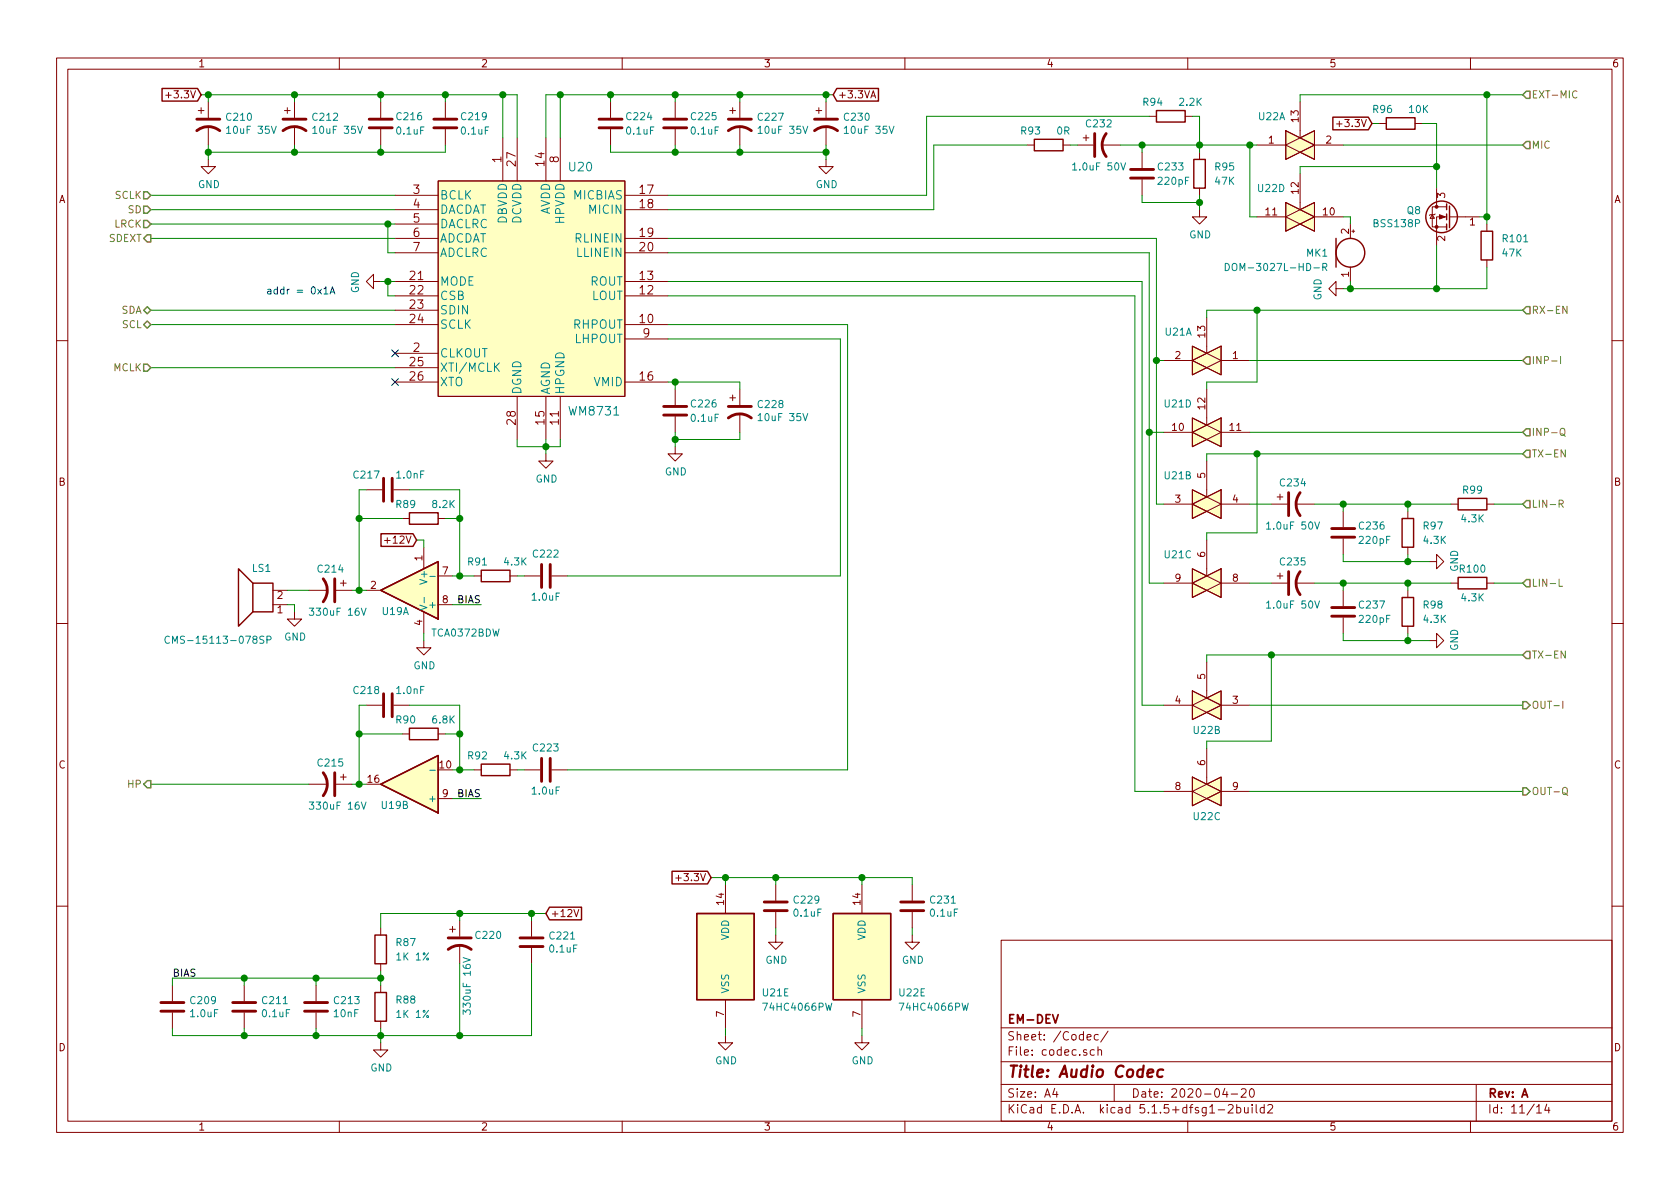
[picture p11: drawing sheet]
<svg xmlns="http://www.w3.org/2000/svg" width="297mm" height="210mm" viewBox="0 0 297 210" stroke-linecap="round" stroke-linejoin="round" font-family="sans-serif">
<g fill="none" stroke="#840000" stroke-width=".18">
<path d="M10 10.3h277v189.9h-277zM12 12.2h273v186.1h-273zM29.3 16.8h1M35.1 19.6h1M35.6 19v1.1M36.8 18v2.8M50.3 19.6h1M50.8 19v1.1M52.1 18v2.8M60 10.3v1.9M67.3 18v2.8M78.7 18v2.8"/>
<path d="M107.9 18v2.8M110 10.3v1.9M119.4 18v2.8M129 19.6h1M129.5 19v1.1M130.8 18v2.8M144.3 19.6h1M144.8 19v1.1M146 18v2.8M154 17.3l.4-1.3 .4 1.3M154.1 17h.6M160 10.3v1.9"/>
<path d="M210 10.3v1.9M229.9 18v6.4M260 10.3v1.9M36.8 28.2v1.3h1.3l-1.3 1.2-1.2-1.2h1.2M36.8 22.3v3.3M52.1 22.3v3.3M67.3 22.9v2.7M69.8 34.5h7.7M69.8 37.1h7.7M69.8 39.6h7.7M77.5 32h33v38.1h-33zM78.7 22.9v2.7"/>
<path d="M88.9 24.4v7.6M91.4 24.4v7.6M96.5 24.4v7.6M99.1 24.4v7.6M107.9 22.9v2.7M110.5 34.5h7.6M110.5 37.1h7.6M119.4 22.9v2.7M130.8 22.3v3.3M146 28.2v1.3h1.3l-1.3 1.2-1.2-1.2h1.2M146 22.3v3.3M181.6 25.6h1.3"/>
<path d="M188 25.6h1.2M190.5 25.6h2.8M191.5 24.4h1M192 23.9v1M194.8 25.6h3.3M201.9 26.9v2.8M201.9 31.7v2.8M203.2 20.6h1.3M209.5 20.6h1.3M212.1 37.1v1.2h1.3l-1.3 1.3-1.3-1.3h1.3M212.1 26.9v1.3M212.1 33.3v1.2"/>
<path d="M222.2 25.6h5.1M222.2 38.3h5.1M227.3 25.6l5.1-2.5v5.1zM227.3 23.1l5.1 2.5-5.1 2.6zM227.3 38.3l5.1-2.5v5.1zM227.3 35.8l5.1 2.5-5.1 2.6zM229.9 30.7v6.4M232.4 25.6h5.1M232.4 38.3h5.1M236.3 21.9h1M238.8 39.6v2.6M243.8 21.8h1.3"/>
<path d="M250.2 21.8h1.3M253.2 38l.4 .6h-.7zM253.7 37.8l-.1 .2h-.7l-.2 .1M254 33.3v3.3M255.8 38.3h-1.8v5.1M255.8 36.6h-2.6v3.5h2.6M256.3 38.3h5.3M262.9 39.6v1.3M66 49.8v-1.3l-1.2 1.3 1.2 1.2v-1.2h1.3M69.8 57.4h7.7M69.8 52.3h7.7M69.8 49.8h7.7"/>
<path d="M69.8 42.2h7.7M69.8 44.7h7.7M69.8 54.9h7.7M110.5 57.4h7.6M110.5 52.3h7.6M110.5 49.8h7.6M110.5 42.2h7.6M110.5 44.7h7.6M110.5 59.9h7.6M213.4 56.1v6.4M236.2 51v-1.2l-1.3 1.2 1.3 1.3v-1.3h1.3M238.8 47.2v2.6"/>
<path d="M239 40.9h.5M239.3 40.6v.5M262.9 46v1.2M10 60.2h2M69.8 67.6h7.7M69.8 62.5h7.7M69.8 65h7.7M91.4 70.1v7.6M96.5 70.1v7.6M99.1 70.1v7.6M110.5 67.6h7.6M119.4 79v1.3h1.2l-1.2 1.2-1.3-1.2h1.3"/>
<path d="M119.4 68.8v2.8M119.4 73.7v2.7M129 70.4h1M129.5 69.8v1.1M130.8 68.8v2.8M130.8 73.1v3.3M205.7 76.4h5.1M205.7 63.7h5.1M210.8 73.9l5.1 2.5-5.1 2.6zM210.8 76.4l5.1-2.5v5.1zM210.8 61.2l5.1 2.5-5.1 2.6zM210.8 63.7l5.1-2.5v5.1z"/>
<path d="M213.4 68.8v6.4M215.9 76.4h5.1M215.9 63.7h5.1M285 60.2h2M64.8 86.6h2.8M68 95.6h1M69.6 86.6h2.8M71.1 91.7h1.3M74.9 96.8v3.8M77.5 91.7h1.2M96.5 80.3v1.2h1.3l-1.3 1.3-1.3-1.3h1.3M205.7 89.1h5.1"/>
<path d="M210.8 86.6l5.1 2.5-5.1 2.6zM210.8 89.1l5.1-2.5v5.1zM213.4 81.5v6.4M213.4 95.5v6.3M215.9 89.1h5.1M224.8 89.1h2.8M225.8 87.9h1M226.3 87.4v1M229.1 89.1h3.3M237.5 90.4v2.8M237.5 95.2v2.8M248.9 90.4v1.3"/>
<path d="M248.9 96.8v1.2M252.7 99.3h1.3v-1.3l1.3 1.3-1.3 1.3v-1.3M256.5 89.1h1.3M262.9 89.1h1.3M10 110.3h2M48.3 104.4h2.5M48.3 106.9h2.5M52.1 108.2v1.3h1.2l-1.2 1.2-1.3-1.2h1.3M54.6 104.4h3.3M59.4 104.4h2.8M60.2 103.1h1M60.7 102.6v1"/>
<path d="M64.8 104.4h2.5M74.9 113.3v1.2h1.3l-1.3 1.3-1.2-1.3h1.2M74.9 108.2v3.8M77.5 101.8h2.5M77.5 106.9h2.5M83.8 101.8h1.3M90.2 101.8h1.2M92.7 101.8h2.8M97.5 101.8h2.8M205.7 103.1h5.1M210.8 100.6l5.1 2.5-5.1 2.6zM210.8 103.1l5.1-2.5v5.1z"/>
<path d="M213.4 117.1v6.3M215.9 103.1h5.1M224.8 103.1h2.8M225.8 101.8h1M226.3 101.3v1.1M229.1 103.1h3.3M237.5 104.4v2.8M237.5 109.2v2.8M248.9 104.4v1.3M248.9 110.7v1.3M252.7 113.3h1.3v-1.3l1.3 1.3-1.3 1.2v-1.2M256.5 103.1h1.3"/>
<path d="M262.9 103.1h1.3M285 110.3h2M54.6 138.7h3.3M59.4 138.7h2.8M60.2 137.4h1M60.7 136.9v1M64.8 124.7h2.8M69.6 124.7h2.8M71.1 129.8h1.3M77.5 129.8h1.2M83.8 136.1h1.3M90.2 136.1h1.2"/>
<path d="M92.7 136.1h2.8M97.5 136.1h2.8M205.7 139.9h5.1M205.7 124.7h5.1M210.8 139.9l5.1-2.5v5.1zM210.8 137.4l5.1 2.5-5.1 2.6zM210.8 124.7l5.1-2.5v5zM210.8 122.2l5.1 2.5-5.1 2.5zM213.4 132.3v6.4M215.9 139.9h5.1M215.9 124.7h5.1M77.5 141.2h2.5"/>
<path d="M119.5 155.3h.9M128.3 156.5v5M137.2 156.5v2.8M152.4 156.5v5M161.3 156.5v2.8M10 160.2h2M30.5 174.2v2.8M30.5 179.1v2.8M43.2 174.2v2.8M43.2 179.1v2.8M55.9 174.2v2.8M55.9 179.1v2.8"/>
<path d="M67.3 164.1v1.2M67.3 170.4v1.3M67.3 174.2v1.3M79.5 164.3h1M80 163.8v1M81.3 162.8v2.8M81.3 167.1v3.3M94 162.8v2.8M94 167.6v2.8M101.5 160.8l.4 1.3 .4-1.3M128.3 176.8v5.1M137.2 165.3v1.3h1.2l-1.2 1.3-1.3-1.3h1.3"/>
<path d="M137.2 161.3v2.8M152.4 176.8v5.1M161.3 165.3v1.3h1.3l-1.3 1.3-1.3-1.3h1.3M161.3 161.3v2.8M177 166.3h108v32h-108zM285 160.2h2M60 198.3v1.9M67.3 184.4v1.3h1.3l-1.3 1.2-1.3-1.2h1.3M67.3 180.6v1.3M110 198.3v1.9M128.3 183.1v1.3h1.2l-1.2 1.3-1.3-1.3h1.3M152.4 183.1v1.3h1.3l-1.3 1.3-1.3-1.3h1.3"/>
<path d="M160 198.3v1.9M177 194.8h108M177 191.8h108M177 187.8h108M177 181.8h108M186.5 192.5l-.4 1h1M186.8 193v1M192.2 183.4l.7-.1-.1-.3-.4-.1-.2 .2 .1 .7h.5M193.5 185.7l-.4-.1-.3 .3v.6l.3 .1 .4-.1M194.1 185.7l.2-.1 .4 .1 .1 .9M194.1 185.1v1.5M194.2 183l-.4-.1-.3 .3v.6l.3 .1 .4-.1"/>
<path d="M195.9 182.3l-1.3 2M197 191.8v3M210 198.3v1.9M215.4 196.3h1.1M216.6 192.5l-.4 1h.9M216.9 193v1M217.2 195.5l.2-.2h.4l.2 .5-.9 1h.9M217.7 193.5h1.1M218.7 195.9l.4-.1 .3 .3-.1 .6h-.6M218.7 195.3v1.5M219.5 192.7l.2-.2h.3l.3 .2v.3v.2l-.9 .8h.9M220 195.8l.1 .9 .3 .1 .3-.1"/>
<path d="M220.7 195.8v1M221.1 192.6l.2-.1a.8 .8 0 0 1 .5 .8 .8 .8 0 0 1-.5 .7 1 1 0 0 1-.2-1.4zM221.4 195.3v.2M221.4 195.8v1M222.1 195.3v1.3l.2 .2M223.5 195.9l-.4-.1-.3 .3 .1 .6 .2 .1 .4-.1M223.5 195.3v1.5M224.2 195.5l.2-.2h.3l.3 .5-.9 1h.9M260 198.3v1.9M261 191.8v6.5M271.7 195.8l.4-.5v1.5M271.7 196.8h.8"/>
<path d="M273.5 195.2l-.4 1.1h.9M273.8 195.8v1"/>
</g>
<path d="M202.9 189.8l1-.2-.1-.4-.5-.1-.4 .3v.9l.2 .1 .6-.1M205.7 189.2a.68 .68 0 0 0-1 .3l-.1 .6 .1 .2 .2 .1 .6-.1" fill="none" stroke="#840000" stroke-width=".41"/>
<path d="M186.1 179.4l.5 1.5 .5-1.5" fill="none" stroke="#840000" stroke-width=".3"/>
<g fill="none" stroke="#840000" stroke-width=".25">
<path d="M28.7 15.6h6.2l.7 1.2-.7 1.1h-6.2zM148 15.6h7.3v2.3h-7.3l-.7-1.1zM204.5 19.6h5v2h-5zM182.9 24.6h5.1v2.1h-5.1zM211.1 28.2h2v5.1h-2zM235.7 20.7h6.2l.7 1.1-.7 1.2h-6.2zM245.1 20.8h5.1v2.1h-5.1zM255.8 36.1v1M255.8 37.8v1.1M255.8 39.6v1M256.3 36.4v3.9M236.2 42.2v5"/>
<path d="M261.9 40.9h2v5.1h-2zM67.4 94.4h5.6l.7 1.1-.7 1.1h-5.6zM72.4 90.7h5.1v2h-5.1zM247.9 91.7h2v5.1h-2zM257.8 88.1h5.1v2.1h-5.1zM44.7 103.1h3.6v5.1h-3.6zM44.7 103.1l-2.5-2.5v10.1l2.5-2.5M67.3 104.4l10.2-5.1v10.2zM85.1 100.8h5.1v2.1h-5.1zM247.9 105.7h2v5h-2zM257.8 102.1h5.1v2h-5.1zM67.3 138.7l10.2-5.1v10.2z"/>
<path d="M72.4 128.8h5.1v2h-5.1zM85.1 135.1h5.1v2.1h-5.1zM118.8 154.1h6.3l.6 1.1-.6 1.1h-6.3zM66.3 175.5h2v5.1h-2zM66.3 165.3h2v5.1h-2zM97.2 160.4h5.6v2.3h-5.6l-.7-1.2zM123.2 161.5h10.1v15.3h-10.1zM147.3 161.5h10.2v15.3h-10.2z"/>
<circle cx="254.9" cy="38.3" r="2.79"/>
<circle cx="238.8" cy="44.7" r="2.54"/>
</g>
<g fill="#ffffc2" stroke="#ffffc2" stroke-width=".18">
<path d="M227.3 25.6l5.1-2.5v5.1z"/>
<path d="M227.3 23.1l5.1 2.5-5.1 2.6z"/>
<path d="M123.2 161.5h10.1v15.3h-10.1z"/>
<path d="M210.8 139.9l5.1-2.5v5.1z"/>
<path d="M210.8 137.4l5.1 2.5-5.1 2.6z"/>
<path d="M210.8 124.7l5.1-2.5v5z"/>
<path d="M210.8 122.2l5.1 2.5-5.1 2.5z"/>
<path d="M67.3 104.4l10.2-5.1v10.2z"/>
<path d="M227.3 38.3l5.1-2.5v5.1z"/>
<path d="M227.3 35.8l5.1 2.5-5.1 2.6z"/>
<path d="M67.3 138.7l10.2-5.1v10.2z"/>
<path d="M147.3 161.5h10.2v15.3h-10.2z"/>
<path d="M210.8 100.6l5.1 2.5-5.1 2.6z"/>
<path d="M210.8 103.1l5.1-2.5v5.1z"/>
<path d="M210.8 86.6l5.1 2.5-5.1 2.6z"/>
<path d="M210.8 89.1l5.1-2.5v5.1z"/>
<path d="M210.8 73.9l5.1 2.5-5.1 2.6z"/>
<path d="M210.8 76.4l5.1-2.5v5.1z"/>
<path d="M210.8 61.2l5.1 2.5-5.1 2.6z"/>
<path d="M210.8 63.7l5.1-2.5v5.1z"/>
<path d="M77.5 32h33v38.1h-33z"/>
</g>
<g fill="none" stroke="#840000" stroke-width=".51">
<path d="M34.8 23.1a3.3 3.3 0 0 1 4.1 0M34.8 21.1h4.1M50 23.1a3.3 3.3 0 0 1 4.1 0M50 21.1h4.1M65.3 22.6h4M65.3 21.1h4M76.7 22.6h4.1M76.7 21.1h4.1M105.9 22.6h4.1M105.9 21.1h4.1M117.3 22.6h4.1M117.3 21.1h4.1"/>
<path d="M128.8 23.1a3.3 3.3 0 0 1 4 0M128.8 21.1h4M144 23.1a3.3 3.3 0 0 1 4.1 0M144 21.1h4.1M193.5 23.6v4.1M195.6 23.6a3.3 3.3 0 0 0 0 4.1M199.9 31.5h4.1M199.9 30h4.1M117.3 71.9h4.1M117.3 73.4h4.1M128.8 73.9a3.3 3.3 0 0 1 4 0M128.8 71.9h4"/>
<path d="M67.8 84.6v4M69.3 84.6v4M95.8 99.8v4.1M97.3 99.8v4.1M227.8 87.1v4.1M229.9 87.1a3.3 3.3 0 0 0 0 4.1M235.5 95h4M235.5 93.5h4M57.1 102.4a3.3 3.3 0 0 1 0 4M59.2 102.4v4M227.8 101.1v4.1M229.9 101.1a3.3 3.3 0 0 0 0 4.1"/>
<path d="M235.5 109h4M235.5 107.4h4M57.1 136.6a3.3 3.3 0 0 1 0 4.1M59.2 136.6v4.1M67.8 122.7v4M69.3 122.7v4M95.8 134.1v4.1M97.3 134.1v4.1M135.1 159.5h4.1M159.3 159.5h4M28.4 178.8h4.1M28.4 177.3h4.1"/>
<path d="M41.1 178.8h4.1M41.1 177.3h4.1M53.8 178.8h4.1M53.8 177.3h4.1M79.2 167.9a3.3 3.3 0 0 1 4.1 0M79.2 165.9h4.1M91.9 165.9h4.1M91.9 167.4h4.1M135.1 161h4.1M159.3 161h4"/>
</g>
<g fill="none" stroke="#008484" stroke-width=".18">
<path d="M40.1 22.7l.3-.4v1.3M40.1 23.6h.7M48 22.3l.4 1.3 .4-1.3M55.3 22.7l.4-.4v1.3M55.3 23.6h.7M63.2 22.3l.5 1.3 .4-1.3M134 22.7l.4-.4v1.3M134 23.6h.8M142 22.3l.4 1.3 .4-1.3M149.3 22.7l.4-.4v1.3M149.3 23.6h.7M157.2 22.3l.4 1.3 .5-1.3"/>
<path d="M189.6 29.2l.4-.4v1.3M189.6 30.1h.8M198.2 28.8l.4 1.3 .4-1.3M216.6 46.6a.64 .64 0 0 1 .8 .6 .64 .64 0 0 1-.8 .6zM233.9 47.2h.6v-.5l-.1-.1h-.5v1.2M234.2 47.2l.4 .6M87.6 64.8l.7 .9M88.3 64.2l-.9 .8M134 73.5l.4-.4v1.3M134 74.4h.8M142 73.1l.4 1.3 .4-1.3M223.9 92.7l.4-.4v1.3"/>
<path d="M223.9 93.6h.8M232.5 92.3l.4 1.3 .4-1.3M29.9 112.6a.6 .6 0 0 0-.8 .4 .6 .6 0 0 0 .6 .8l.2-.2M47.2 113.2l.6-.1 .1-.2v-.3l-.2-.1h-.5v1.3M54.7 107.5h.8l-.5 .5 .4 .1v.6l-.2 .1-.5-.1M63.9 107.5l.4 1.3 .4-1.3M74.2 107l1.3 .4-1.3 .5M75 105.6v1M76 101.9h1M223.9 106.6l.4-.3v1.2M223.9 107.5h.8M232.5 106.3l.4 1.2 .4-1.2"/>
<path d="M76 136.2h1M54.7 141.8h.8l-.5 .5 .4 .1v.6l-.2 .1-.5-.1M63.9 141.8l.4 1.3 .4-1.3M81.9 179.4v-.8l.5 .4 .1-.4h.5l.2 .2-.2 .6M81.9 169.3l1.3 .4-1.3 .5"/>
</g>
<g fill="#840000" stroke="#840000" stroke-width=".18">
<path d="M254.5 38l1 .3-1 .4z"/>
<circle cx="254" cy="40.1" r=".25"/>
<circle cx="254" cy="36.6" r=".25"/>
</g>
<g fill="none" stroke="#008400" stroke-width=".18">
<path d="M35.6 16.8h55.8v7.6M36.8 16.8v1.2M52.1 16.8v1.2M67.3 16.8v1.2M78.7 16.8v1.2M88.9 16.8v7.6M99.1 16.8v7.6M107.9 16.8v1.2M119.4 16.8v1.2M130.8 16.8v1.2M146 16.8v1.2M147.3 16.8h-50.8v7.6"/>
<path d="M262.9 16.8v22.8M269.2 16.8h-39.3v1.2M26.7 34.5h43.1M26.7 37.1h43.1M26.7 39.6h43.1M36.8 25.6v2.6M52.1 25.6v1.3M67.3 25.6v1.3M68.6 39.6v5.1h1.2M78.7 25.6v1.3h-41.9M107.9 25.6v1.3h38.1M119.4 25.6v1.3"/>
<path d="M130.8 25.6v1.3M146 25.6v2.6M181.6 25.6h-16.5v11.5h-47M189.2 25.6h1.3M198.1 25.6h24.1M201.9 25.6v1.3M201.9 34.5v1.3h10.2M203.2 20.6h-39.4v13.9h-45.7M210.8 20.6h1.3v6.3M212.1 34.5v2.6M221 25.6v12.7h1.2M237.5 25.6h31.7"/>
<path d="M237.5 38.3h1.3v1.3M242.6 21.8h1.2M251.5 21.8h2.5v11.5M254 29.5h-24.1v1.2M261.6 38.3h1.3M26.7 42.2h43.1M26.7 57.4h43.1M26.7 54.9h43.1M67.3 49.8h2.5M68.6 49.8v2.5h1.2M118.1 52.3h82.6v87.6h5M118.1 44.7h85.1v58.4h2.5"/>
<path d="M118.1 49.8h83.8v74.9h3.8M118.1 42.2h86.4v46.9h1.2M118.1 57.4h31.8v78.7h-49.6M118.1 59.9h30.5v41.9h-48.3M222.2 54.9v12.7h-8.8v1.2M238.8 49.8v1.2M254 43.4v7.6M262.9 47.2v3.8h-25.4M269.2 54.9h-55.8v1.2M26.7 65h43.1M91.4 77.7v1.3h7.7v-1.3M96.5 77.7v2.6"/>
<path d="M118.1 67.6h12.7v1.2M119.4 67.6v1.2M119.4 76.4v2.6M130.8 76.4v1.3h-11.4M203.2 76.4h2.5M204.5 63.7h1.2M221 76.4h48.2M221 63.7h48.2M63.5 91.7h7.6M64.8 86.6h-1.3v17.8M72.4 86.6h8.9v15.2M73.7 95.5h1.2v1.3"/>
<path d="M78.7 91.7h2.6M221 89.1h3.8M222.2 80.3v13.9h-8.8v1.3M232.4 89.1h24.1M237.5 89.1v1.3M237.5 98v1.3h15.2M248.9 89.1v1.3M248.9 98v1.3M264.2 89.1h5M269.2 80.3h-55.8v1.2M50.8 104.4h3.8M50.8 106.9h1.3v1.3"/>
<path d="M62.2 104.4h2.6M74.9 112v1.3M80 101.8h3.8M80 106.9h5.1M91.4 101.8h1.3M221 103.1h3.8M224.8 115.8v15.3h-11.4v1.2M232.4 103.1h24.1M237.5 112v1.3h15.2M237.5 103.1v1.3M248.9 103.1v1.3M248.9 112v1.3"/>
<path d="M264.2 103.1h5M269.2 115.8h-55.8v1.3M26.7 138.7h27.9M62.2 138.7h2.6M63.5 129.8h7.6M64.8 124.7h-1.3v14M72.4 124.7h8.9v11.4M78.7 129.8h2.6M80 136.1h3.8M91.4 136.1h1.3M221 124.7h48.2M221 139.9h48.2"/>
<path d="M80 141.2h5.1M125.7 155.2h35.6v1.3M128.3 155.2v1.3M137.2 155.2v1.3M152.4 155.2v1.3M43.2 173v1.2M55.9 173v1.2M67.3 173h-36.8v1.2M67.3 171.7v2.5M81.3 161.5v1.3M81.3 170.4v12.7M94 170.4v12.7h-63.5v-1.2"/>
<path d="M94 161.5v1.3M96.5 161.5h-29.2v2.6M137.2 164.1v1.2M161.3 164.1v1.2M43.2 181.9v1.2M55.9 181.9v1.2M67.3 181.9v2.5M128.3 181.9v1.2M152.4 181.9v1.2"/>
</g>
<g fill="none" stroke="#848400" stroke-width=".18">
<path d="M278.8 16.2a.6 .6 0 0 0-.8 .4 .6 .6 0 0 0 .6 .7l.2-.1M277.1 54.1v1.3l-.8-1.3v1.3M274.3 63.8h1M275.9 75.9l.2-.2a.44 .44 0 0 1 .6 .5l-.1 .6-.2 .2h-.4a1 1 0 0 1-.1-1.1zM275.9 63v1.3M276.1 76.7l.7 .4M276.8 79.5v1.3l-.8-1.3v1.3M275.7 89.1l.6-.1 .1-.1-.1-.3-.2-.2h-.4v1.3M276 89.1l.4 .6M275.7 102.4v1.3h.6M276.8 115.1v1.3l-.8-1.3v1.3M276.3 139.4a.45 .45 0 0 1 .8 0 .88 .88 0 0 1-.3 1.1h-.3a1.07 1.07 0 0 1-.2-1.1z"/>
<path d="M276.3 124v1.3M276.5 140.2l.7 .4"/>
</g>
<g fill="none" stroke="#848400" stroke-width=".25">
<path d="M269.9 16.1h.6v1.3h-.6l-.7-.6zM25.4 33.9h.6l.7 .6-.7 .7h-.6zM25.4 36.4h.6l.7 .7-.7 .6h-.6zM25.4 39h.6l.7 .6-.7 .7h-.6zM269.2 25.6l.7-.6h.6v1.3h-.6zM25.4 57.4l.6-.6 .7 .6-.7 .6zM26 54.2l.7 .7-.7 .6-.6-.6zM26 41.5h.7v1.3h-.7l-.6-.6zM269.2 54.9l.7-.7h.6v1.3h-.6zM25.4 64.4h.6l.7 .6-.7 .7h-.6zM269.2 76.4l.7-.6h.6v1.3h-.6zM269.9 63.1h.6v1.3h-.6l-.7-.7z"/>
<path d="M269.2 80.3l.7-.7h.6v1.3h-.6zM269.2 89.1l.7-.6h.6v1.3h-.6zM269.2 103.1l.7-.6h.6v1.3h-.6zM269.2 115.8l.7-.6h.6v1.3h-.6zM26 138h.7v1.3h-.7l-.6-.6zM269.2 124.1h.7l.6 .6-.6 .6h-.7zM269.2 139.3h.7l.6 .6-.6 .7h-.7z"/>
</g>
<path d="M57.3 51.1l.3-.4v1.3M57.3 52h.7M58.4 52l.4-1.3 .4 1.3M58.5 51.6h.6" fill="none" stroke="#0000c2" stroke-width=".18"/>
<g fill="#008400" stroke="#008400" stroke-width=".25">
<circle cx="130.8" cy="26.9" r=".51"/>
<circle cx="130.8" cy="16.8" r=".51"/>
<circle cx="224.8" cy="115.8" r=".51"/>
<circle cx="201.9" cy="25.6" r=".51"/>
<circle cx="55.9" cy="183.1" r=".51"/>
<circle cx="248.9" cy="113.3" r=".51"/>
<circle cx="43.2" cy="173" r=".51"/>
<circle cx="146.1" cy="16.8" r=".51"/>
<circle cx="152.4" cy="155.2" r=".51"/>
<circle cx="128.3" cy="155.2" r=".51"/>
<circle cx="55.9" cy="173" r=".51"/>
<circle cx="137.2" cy="155.2" r=".51"/>
<circle cx="67.3" cy="173" r=".51"/>
<circle cx="36.8" cy="26.9" r=".51"/>
<circle cx="67.3" cy="183.1" r=".51"/>
<circle cx="146.1" cy="26.9" r=".51"/>
<circle cx="248.9" cy="99.3" r=".51"/>
<circle cx="52.1" cy="26.9" r=".51"/>
<circle cx="248.9" cy="103.1" r=".51"/>
<circle cx="43.2" cy="183.1" r=".51"/>
<circle cx="52.1" cy="16.8" r=".51"/>
<circle cx="81.3" cy="183.1" r=".51"/>
<circle cx="96.5" cy="79" r=".51"/>
<circle cx="108" cy="16.8" r=".51"/>
<circle cx="262.9" cy="38.3" r=".51"/>
<circle cx="204.5" cy="63.7" r=".51"/>
<circle cx="67.3" cy="16.8" r=".51"/>
<circle cx="78.7" cy="16.8" r=".51"/>
<circle cx="63.5" cy="138.7" r=".51"/>
<circle cx="254" cy="29.5" r=".51"/>
<circle cx="119.4" cy="26.9" r=".51"/>
<circle cx="119.4" cy="16.8" r=".51"/>
<circle cx="81.3" cy="91.7" r=".51"/>
<circle cx="81.3" cy="136.1" r=".51"/>
<circle cx="63.5" cy="91.7" r=".51"/>
<circle cx="99.1" cy="16.8" r=".51"/>
<circle cx="254" cy="51" r=".51"/>
<circle cx="68.6" cy="39.6" r=".51"/>
<circle cx="238.8" cy="51" r=".51"/>
<circle cx="203.2" cy="76.4" r=".51"/>
<circle cx="212.1" cy="35.8" r=".51"/>
<circle cx="222.3" cy="54.9" r=".51"/>
<circle cx="63.5" cy="104.4" r=".51"/>
<circle cx="36.8" cy="16.8" r=".51"/>
<circle cx="81.3" cy="161.5" r=".51"/>
<circle cx="94" cy="161.5" r=".51"/>
<circle cx="119.4" cy="67.6" r=".51"/>
<circle cx="248.9" cy="89.1" r=".51"/>
<circle cx="119.4" cy="77.7" r=".51"/>
<circle cx="81.3" cy="101.8" r=".51"/>
<circle cx="237.5" cy="103.1" r=".51"/>
<circle cx="67.3" cy="26.9" r=".51"/>
<circle cx="212.1" cy="25.6" r=".51"/>
<circle cx="68.6" cy="49.8" r=".51"/>
<circle cx="221" cy="25.6" r=".51"/>
<circle cx="237.5" cy="89.1" r=".51"/>
<circle cx="262.9" cy="16.8" r=".51"/>
<circle cx="88.9" cy="16.8" r=".51"/>
<circle cx="81.3" cy="129.8" r=".51"/>
<circle cx="63.5" cy="129.8" r=".51"/>
<circle cx="222.3" cy="80.3" r=".51"/>
</g>
<path d="M69.2 61.9l1.3 1.2M69.2 66.9l1.3 1.3M70.5 61.9l-1.3 1.2M70.5 66.9l-1.3 1.3" fill="none" stroke="#000084" stroke-width=".18"/>
<text font-size="2.8" fill="#840000" x="178" y="190.5">Title: Audio Codec</text>
<g font-size="2.1" fill="#840000">
<text x="88.6" y="28.8" transform="rotate(-90 88.6 28.8)">1</text>
<text x="91.2" y="29.3" transform="rotate(-90 91.2 29.3)">27</text>
<text x="96.3" y="29.3" transform="rotate(-90 96.3 29.3)">14</text>
<text x="98.8" y="28.8" transform="rotate(-90 98.8 28.8)">8</text>
<text x="73.1" y="34.3">3</text>
<text x="113.2" y="34.3">17</text>
<text x="73.1" y="36.8">4</text>
<text x="73.1" y="39.4">5</text>
<text x="73.1" y="41.9">6</text>
<text x="113.2" y="36.8">18</text>
<text x="113.2" y="41.9">19</text>
<text x="73.1" y="44.4">7</text>
<text x="113.2" y="44.4">20</text>
<text x="72.5" y="49.5">21</text>
<text x="72.5" y="52.1">22</text>
<text x="113.2" y="52.1">12</text>
<text x="113.2" y="49.5">13</text>
<text x="72.5" y="54.6">23</text>
<text x="72.5" y="57.1">24</text>
<text x="113.2" y="57.1">10</text>
<text x="113.7" y="59.7">9</text>
<text x="72.5" y="64.8">25</text>
<text x="73.1" y="62.2">2</text>
<text x="72.5" y="67.3">26</text>
<text x="113.2" y="67.3">16</text>
<text x="91.2" y="75.1" transform="rotate(-90 91.2 75.1)">28</text>
<text x="96.3" y="75.1" transform="rotate(-90 96.3 75.1)">15</text>
<text x="98.8" y="75.1" transform="rotate(-90 98.8 75.1)">11</text>
<text x="178" y="184">Sheet: /Codec/</text>
<text x="178" y="181">EM-DEV</text>
<text x="178" y="186.7">File: codec.sch</text>
<text x="178" y="196.9">KiCad E.D.A. kicad 5.1.5+dfsg1-2build2</text>
<text x="178" y="194.1">Size: A4</text>
<text x="200" y="194.1">Date: 2020-04-20</text>
<text x="263" y="194.1">Rev: A</text>
<text x="263" y="196.9">Id: 11/14</text>
</g>
<g font-size="2.1" fill="#008484">
<text x="77.7" y="35.3">BCLK</text>
<text x="100.7" y="30.3">U20</text>
<text x="101.4" y="35.3">MICBIAS</text>
<text x="77.7" y="37.8">DACDAT</text>
<text x="77.7" y="40.4">DACLRC</text>
<text x="89.6" y="39.7" transform="rotate(-90 89.6 39.7)">DBVDD</text>
<text x="92.2" y="39.7" transform="rotate(-90 92.2 39.7)">DCVDD</text>
<text x="97.3" y="38.2" transform="rotate(-90 97.3 38.2)">AVDD</text>
<text x="99.8" y="39.6" transform="rotate(-90 99.8 39.6)">HPVDD</text>
<text x="104.3" y="37.8">MICIN</text>
<text x="77.7" y="42.9">ADCDAT</text>
<text x="77.7" y="45.4">ADCLRC</text>
<text x="101.9" y="42.9">RLINEIN</text>
<text x="102.1" y="45.4">LLINEIN</text>
<text x="77.7" y="50.5">MODE</text>
<text x="77.7" y="53.1">CSB</text>
<text x="104.3" y="50.5">ROUT</text>
<text x="104.5" y="53.1">LOUT</text>
<text x="77.7" y="55.6">SDIN</text>
<text x="77.7" y="58.1">SCLK</text>
<text x="101.4" y="58.1">RHPOUT</text>
<text x="77.7" y="63.2">CLKOUT</text>
<text x="77.7" y="65.8">XTI/MCLK</text>
<text x="101.7" y="60.7">LHPOUT</text>
<text x="77.7" y="68.3">XTO</text>
<text x="92.2" y="69.8" transform="rotate(-90 92.2 69.8)">DGND</text>
<text x="97.3" y="69.8" transform="rotate(-90 97.3 69.8)">AGND</text>
<text x="99.8" y="69.8" transform="rotate(-90 99.8 69.8)">HPGND</text>
<text x="105" y="68.3">VMID</text>
<text x="100.8" y="73.5">WM8731</text>
</g>
<g font-size="1.8" fill="#840000">
<text x="35" y="11.9">1</text>
<text x="85" y="11.9">2</text>
<text x="135" y="11.9">3</text>
<text x="185" y="11.9">4</text>
<text x="235" y="11.9">5</text>
<text x="285" y="11.9">6</text>
<text x="30.1" y="17.4">+3.3V</text>
<text x="148.1" y="17.4">+3.3VA</text>
<text x="229.6" y="21.5" transform="rotate(-90 229.6 21.5)">13</text>
<text x="237.1" y="22.5">+3.3V</text>
<text x="224.3" y="25.4">1</text>
<text x="234.5" y="25.4">2</text>
<text x="10.4" y="35.9">A</text>
<text x="229.6" y="34.2" transform="rotate(-90 229.6 34.2)">12</text>
<text x="255.5" y="35" transform="rotate(-90 255.5 35)">3</text>
<text x="285.4" y="35.9">A</text>
<text x="223.8" y="38.1">11</text>
<text x="234" y="38.1">10</text>
<text x="238.5" y="41.4" transform="rotate(-90 238.5 41.4)">2</text>
<text x="259.9" y="39.9">1</text>
<text x="255.5" y="42.6" transform="rotate(-90 255.5 42.6)">2</text>
<text x="238.5" y="49" transform="rotate(-90 238.5 49)">1</text>
<text x="213.1" y="59.6" transform="rotate(-90 213.1 59.6)">13</text>
<text x="207.8" y="63.5">2</text>
<text x="218" y="63.5">1</text>
<text x="207.3" y="76.2">10</text>
<text x="213.1" y="72.3" transform="rotate(-90 213.1 72.3)">12</text>
<text x="217.5" y="76.2">11</text>
<text x="10.4" y="85.9">B</text>
<text x="207.8" y="88.9">3</text>
<text x="213.1" y="84.6" transform="rotate(-90 213.1 84.6)">5</text>
<text x="218" y="88.9">4</text>
<text x="285.4" y="85.9">B</text>
<text x="68.7" y="96.1">+12V</text>
<text x="74.7" y="99.2" transform="rotate(-90 74.7 99.2)">1</text>
<text x="78.3" y="101.6">7</text>
<text x="213.1" y="98.5" transform="rotate(-90 213.1 98.5)">6</text>
<text x="49" y="105.9">2</text>
<text x="65.6" y="104.1">2</text>
<text x="78.3" y="106.7">8</text>
<text x="207.8" y="102.9">9</text>
<text x="218" y="102.9">8</text>
<text x="49" y="108.5">1</text>
<text x="74.7" y="110.6" transform="rotate(-90 74.7 110.6)">4</text>
<text x="207.8" y="124.5">4</text>
<text x="213.1" y="120.1" transform="rotate(-90 213.1 120.1)">5</text>
<text x="218" y="124.5">3</text>
<text x="10.4" y="135.9">C</text>
<text x="77.8" y="135.9">10</text>
<text x="213.1" y="135.4" transform="rotate(-90 213.1 135.4)">6</text>
<text x="285.4" y="135.9">C</text>
<text x="65.1" y="138.4">16</text>
<text x="78.3" y="141">9</text>
<text x="207.8" y="139.7">8</text>
<text x="218" y="139.7">9</text>
<text x="120.3" y="155.8">+3.3V</text>
<text x="128" y="160" transform="rotate(-90 128 160)">14</text>
<text x="152.1" y="160" transform="rotate(-90 152.1 160)">14</text>
<text x="97.3" y="162.2">+12V</text>
<text x="128" y="179.8" transform="rotate(-90 128 179.8)">7</text>
<text x="152.1" y="179.8" transform="rotate(-90 152.1 179.8)">7</text>
<text x="10.4" y="185.9">D</text>
<text x="285.4" y="185.9">D</text>
<text x="35" y="199.9">1</text>
<text x="85" y="199.9">2</text>
<text x="135" y="199.9">3</text>
<text x="185" y="199.9">4</text>
<text x="235" y="199.9">5</text>
<text x="285" y="199.9">6</text>
</g>
<g font-size="1.8" fill="#848400">
<text x="270.8" y="17.4">EXT-MIC</text>
<text x="270.8" y="26.3">MIC</text>
<text x="20.3" y="35.2">SCLK</text>
<text x="20.2" y="40.3">LRCK</text>
<text x="22.7" y="37.7">SD</text>
<text x="19.3" y="42.8">SDEXT</text>
<text x="21.4" y="55.5">SDA</text>
<text x="21.6" y="58">SCL</text>
<text x="270.8" y="55.5">RX-EN</text>
<text x="20" y="65.7">MCLK</text>
<text x="270.8" y="64.4">INP-I</text>
<text x="270.8" y="77.1">INP-Q</text>
<text x="270.8" y="80.9">TX-EN</text>
<text x="270.8" y="89.8">LIN-R</text>
<text x="270.8" y="103.8">LIN-L</text>
<text x="270.8" y="116.5">TX-EN</text>
<text x="270.8" y="125.3">OUT-I</text>
<text x="22.7" y="139.3">HP</text>
<text x="270.8" y="140.6">OUT-Q</text>
</g>
<g font-size="1.8" fill="#008484">
<text x="40.2" y="21.4">C210</text>
<text x="40.5" y="23.7">10uF 35V</text>
<text x="55.4" y="21.4">C212</text>
<text x="55.8" y="23.7">10uF 35V</text>
<text x="70.2" y="23.8">0.1uF</text>
<text x="70.3" y="21.3">C216</text>
<text x="81.7" y="23.8">0.1uF</text>
<text x="81.7" y="21.3">C219</text>
<text x="110.9" y="23.8">0.1uF</text>
<text x="110.9" y="21.3">C224</text>
<text x="122.3" y="23.8">0.1uF</text>
<text x="122.3" y="21.3">C225</text>
<text x="134.1" y="21.4">C227</text>
<text x="134.5" y="23.7">10uF 35V</text>
<text x="149.4" y="21.4">C230</text>
<text x="149.7" y="23.7">10uF 35V</text>
<text x="180.6" y="23.8">R93</text>
<text x="186.9" y="23.8">0R</text>
<text x="192.2" y="22.5">C232</text>
<text x="202.2" y="18.7">R94</text>
<text x="208.6" y="18.7">2.2K</text>
<text x="222.6" y="21.3">U22A</text>
<text x="242.8" y="20">R96</text>
<text x="249.2" y="20">10K</text>
<text x="35" y="33.3">GND</text>
<text x="144.2" y="33.3">GND</text>
<text x="190.2" y="30.1">1.0uF 50V</text>
<text x="204.9" y="30.1">C233</text>
<text x="204.9" y="32.7">220pF</text>
<text x="214.9" y="30.1">R95</text>
<text x="214.9" y="32.7">47K</text>
<text x="222.5" y="34">U22D</text>
<text x="243.1" y="40.2">BSS138P</text>
<text x="248.8" y="37.9">Q8</text>
<text x="210.3" y="42.2">GND</text>
<text x="218.2" y="47.9">DOM-3027L-HD-R</text>
<text x="231" y="45.4">MK1</text>
<text x="265.7" y="45.4">47K</text>
<text x="265.8" y="42.8">R101</text>
<text x="63.5" y="51.9" transform="rotate(-90 63.5 51.9)">GND</text>
<text x="233.7" y="53.1" transform="rotate(-90 233.7 53.1)">GND</text>
<text x="206.1" y="59.4">U21A</text>
<text x="122.3" y="74.6">0.1uF</text>
<text x="122.3" y="72.1">C226</text>
<text x="134.1" y="72.2">C228</text>
<text x="134.5" y="74.5">10uF 35V</text>
<text x="206" y="72.1">U21D</text>
<text x="62.7" y="84.6">C217</text>
<text x="70.1" y="89.8">R89</text>
<text x="70.2" y="84.6">1.0nF</text>
<text x="76.6" y="89.8">8.2K</text>
<text x="94.7" y="85.3">GND</text>
<text x="117.6" y="84.1">GND</text>
<text x="206" y="84.8">U21B</text>
<text x="226.5" y="86">C234</text>
<text x="258.7" y="87.3">R99</text>
<text x="224.5" y="93.6">1.0uF 50V</text>
<text x="240.4" y="93.6">C236</text>
<text x="251.7" y="93.6">R97</text>
<text x="258.5" y="92.4">4.3K</text>
<text x="44.6" y="101.1">LS1</text>
<text x="56.3" y="101.3">C214</text>
<text x="82.8" y="100">R91</text>
<text x="89.3" y="100">4.3K</text>
<text x="94.4" y="98.6">C222</text>
<text x="206" y="98.7">U21C</text>
<text x="226.5" y="100">C235</text>
<text x="240.5" y="96.2">220pF</text>
<text x="251.8" y="96.2">4.3K</text>
<text x="257.8" y="101.1" transform="rotate(-90 257.8 101.1)">GND</text>
<text x="258.2" y="101.3">R100</text>
<text x="75.6" y="102.9" transform="rotate(-90 75.6 102.9)">V+</text>
<text x="76.3" y="107.6">+</text>
<text x="94.2" y="106.2">1.0uF</text>
<text x="224.5" y="107.6">1.0uF 50V</text>
<text x="240.4" y="107.6">C237</text>
<text x="251.7" y="107.6">R98</text>
<text x="258.5" y="106.3">4.3K</text>
<text x="30.9" y="113.8">CMS-15113-078SP</text>
<text x="50.2" y="113.3">GND</text>
<text x="55.3" y="108.9">330uF 16V</text>
<text x="67.6" y="108.8">U19A</text>
<text x="76.5" y="112.6">TCA0372BDW</text>
<text x="240.5" y="110.2">220pF</text>
<text x="251.8" y="110.2">4.3K</text>
<text x="73.1" y="118.4">GND</text>
<text x="257.8" y="115.1" transform="rotate(-90 257.8 115.1)">GND</text>
<text x="62.7" y="122.7">C218</text>
<text x="70.2" y="122.7">1.0nF</text>
<text x="70.1" y="127.9">R90</text>
<text x="76.6" y="127.9">6.8K</text>
<text x="211.1" y="129.8">U22B</text>
<text x="56.3" y="135.6">C215</text>
<text x="82.8" y="134.3">R92</text>
<text x="89.3" y="134.3">4.3K</text>
<text x="94.4" y="132.9">C223</text>
<text x="55.3" y="143.2">330uF 16V</text>
<text x="67.5" y="143">U19B</text>
<text x="76.3" y="141.9">+</text>
<text x="94.2" y="140.5">1.0uF</text>
<text x="211.1" y="145">U22C</text>
<text x="140.5" y="159.8">C229</text>
<text x="164.6" y="159.8">C231</text>
<text x="70.1" y="167.3">R87</text>
<text x="84.2" y="166">C220</text>
<text x="97.3" y="166.1">C221</text>
<text x="128.9" y="166.3" transform="rotate(-90 128.9 166.3)">VDD</text>
<text x="140.5" y="162.1">0.1uF</text>
<text x="153" y="166.3" transform="rotate(-90 153 166.3)">VDD</text>
<text x="164.6" y="162.1">0.1uF</text>
<text x="70.3" y="169.8">1K 1%</text>
<text x="97.3" y="168.4">0.1uF</text>
<text x="135.3" y="170.4">GND</text>
<text x="159.5" y="170.4">GND</text>
<text x="33.8" y="179.9">1.0uF</text>
<text x="33.8" y="177.6">C209</text>
<text x="46.5" y="179.9">0.1uF</text>
<text x="46.5" y="177.6">C211</text>
<text x="59.1" y="179.9">10nF</text>
<text x="59.2" y="177.6">C213</text>
<text x="70.1" y="177.5">R88</text>
<text x="83.2" y="178.8" transform="rotate(-90 83.2 178.8)">330uF 16V</text>
<text x="128.9" y="175.8" transform="rotate(-90 128.9 175.8)">VSS</text>
<text x="134.9" y="176.2">U21E</text>
<text x="135.3" y="178.7">74HC4066PW</text>
<text x="153" y="175.8" transform="rotate(-90 153 175.8)">VSS</text>
<text x="159.1" y="176.2">U22E</text>
<text x="159.5" y="178.7">74HC4066PW</text>
<text x="70.3" y="180">1K 1%</text>
<text x="65.5" y="189.5">GND</text>
<text x="126.4" y="188.2">GND</text>
<text x="150.6" y="188.2">GND</text>
</g>
<text font-size="1.8" fill="#0000c2" x="47" y="52.1">addr = 0x1A</text>
<g font-size="1.8">
<text x="80.9" y="106.7">BIAS</text>
<text x="80.9" y="141">BIAS</text>
<text x="30.5" y="172.7">BIAS</text>
</g>
</svg>
